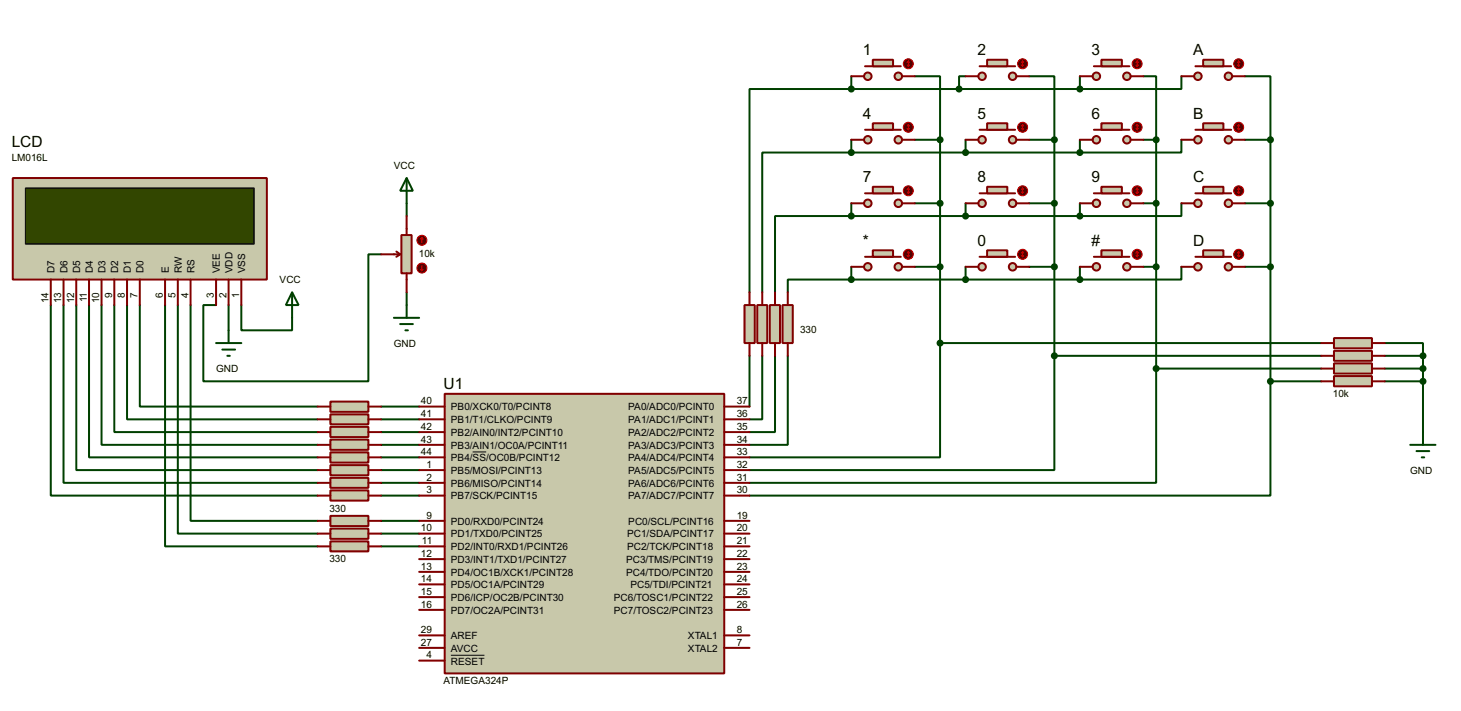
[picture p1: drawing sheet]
<svg xmlns="http://www.w3.org/2000/svg" width="292mm" height="142mm" viewBox="0 0 292 142" stroke-linecap="round" stroke-linejoin="round" font-family="sans-serif">
<g fill="none" stroke="#004000" stroke-width=".4">
<path d="M170.2 17.8h-20.3v40.7M170.2 17.8h45.7M170.2 15.3v2.5M182.9 15.3h5.1v12.7M193.1 15.3h-1.3v2.5M205.8 15.3h5v12.7M215.9 15.3v2.5M228.6 15.3h2.6v12.7M236.2 15.3v2.5h-20.3M248.9 15.3h5.1v12.7M170.2 30.5h-17.8v28M170.2 28v2.5"/>
<path d="M170.2 30.5h45.7M182.9 28h5.1M188 28v40.6M193.1 28v2.5M205.8 28h5M210.8 28v43.2M215.9 28v2.5M228.6 28h2.6M231.2 28v45.7M236.2 28v2.5h-20.3M248.9 28h5.1M254 28v48.3"/>
<path d="M76.2 50.9h-2.5v25.4h-33v-15.3h2.5M81.3 40.7v2.5M81.3 58.5v2.5M170.2 43.2h-15.2v15.3M170.2 55.9h-12.7v2.6M170.2 40.7v2.5M170.2 53.4v2.5M170.2 43.2h45.7M170.2 55.9h45.7M182.9 40.7h5.1M182.9 53.4h5.1M193.1 40.7v2.5"/>
<path d="M193.1 53.4v2.5M205.8 40.7h5M205.8 53.4h5M215.9 40.7v2.5M215.9 53.4v2.5M228.6 40.7h2.6M228.6 53.4h2.6M236.2 40.7v2.5h-20.3M236.2 53.4v2.5h-20.3M248.9 40.7h5.1M248.9 53.4h5.1M10.2 61v38.1h53.3"/>
<path d="M12.7 61v35.6h50.8M15.3 61v33h48.2M17.8 61v30.5h45.7M20.3 61v28h43.2M22.9 61v25.4h40.6M25.4 61v22.9h38.1M28 61v20.3h35.5M33 61v48.3h30.5M35.6 61v45.7h27.9M38.1 61v43.2h25.4M45.7 61v5.1M48.3 61v5.1h10.1v-2.5"/>
<path d="M149.9 71.2v10.1M152.4 71.2v12.7h-2.5M155 71.2v15.2h-5.1M157.5 71.2v17.8h-7.6M188 68.6v22.9h-38.1M188 68.6h76.2M210.8 71.2v22.8h-60.9M210.8 71.2h53.4M231.2 73.7v22.9h-81.3M231.2 73.7h33M254 76.3v22.8h-104.1M254 76.3h10.2"/>
<path d="M276.9 68.6h7.6v2.6M276.9 71.2h7.6M276.9 73.7h7.6M276.9 76.3h7.6M284.5 71.2v15.2M76.2 81.3h7.6M76.2 83.9h7.6M76.2 86.4h7.6M76.2 89h7.6M76.2 91.5h7.6M76.2 94h7.6M76.2 96.6h7.6"/>
<path d="M76.2 99.1h7.6M76.2 104.2h7.6M76.2 106.7h7.6M76.2 109.3h7.6"/>
</g>
<path d="M88.9 78.8h55.9v55.9h-55.9z" fill="#c8c8aa" stroke="#800000" stroke-width=".4"/>
<g fill="none" stroke="#800000" stroke-width=".4">
<path d="M83.8 96.6h5.1M83.8 94h5.1M83.8 91.5h5.1M83.8 89h5.1M83.8 86.4h5.1M83.8 83.9h5.1M83.8 81.3h5.1M83.8 99.1h5.1M144.8 96.6h5.1M144.8 94h5.1M144.8 91.5h5.1M144.8 89h5.1"/>
<path d="M144.8 86.4h5.1M144.8 83.9h5.1M144.8 81.3h5.1M144.8 99.1h5.1M83.8 119.4h5.1M83.8 116.9h5.1M83.8 114.4h5.1M83.8 111.8h5.1M83.8 109.3h5.1M83.8 106.7h5.1M83.8 104.2h5.1M144.8 119.4h5.1"/>
<path d="M144.8 116.9h5.1M144.8 114.4h5.1M144.8 111.8h5.1M144.8 109.3h5.1M144.8 106.7h5.1M144.8 104.2h5.1M83.8 129.6h5.1M83.8 127.1h5.1M83.8 122h5.1M83.8 132.1h5.1M144.8 129.6h5.1M144.8 127.1h5.1"/>
<path d="M144.8 122h5.1"/>
</g>
<path d="M94.5 90.4h2.7M90.2 131h6.7" fill="none" stroke="#000" stroke-width=".2"/>
<path d="M2.6 35.6h50.8v20.3h-50.8z" fill="#c8c8aa" stroke="#800000" stroke-width=".4"/>
<path d="M5.1 37.6h45.7v11.2h-45.7z" fill="#324600" stroke="#000" stroke-width=".25"/>
<g fill="none" stroke="#800000" stroke-width=".4">
<path d="M10.2 55.9v5.1M12.7 55.9v5.1M15.3 55.9v5.1M17.8 55.9v5.1M20.3 55.9v5.1M22.9 55.9v5.1M25.4 55.9v5.1M28 55.9v5.1M33 55.9v5.1M35.6 55.9v5.1M38.1 55.9v5.1M43.2 55.9v5.1"/>
<path d="M45.7 55.9v5.1M48.3 55.9v5.1"/>
</g>
<path d="M58.4 58.5l1.3 2.5h-2.5zM58.4 58.5v5.1M43.2 68.6h5.1M44.5 69.9h2.5M45.5 71.2h.5M45.7 66.1v2.5" fill="none" stroke="#004000" stroke-width=".4"/>
<path d="M80.3 47h2v7.7h-2z" fill="#c8c8aa" stroke="#800000" stroke-width=".4"/>
<path d="M76.2 50.9h3.8M79.3 50.3l.7 .6M80 50.9l-.7 .5M81.3 43.2v3.8M81.3 54.7v3.8" fill="none" stroke="#800000" stroke-width=".4"/>
<circle cx="84.3" cy="48.1" r="1" fill="#400000" stroke="#f00" stroke-width=".2"/>
<path d="M84.4 47.6l.2 .2M84.4 47.6l-.3 .2M84.4 47.6v1" fill="none" stroke="#f00" stroke-width=".2"/>
<circle cx="84.3" cy="53.6" r="1" fill="#400000" stroke="#f00" stroke-width=".2"/>
<path d="M84.1 53.9l.3 .3M84.4 53.1v1.1M84.6 53.9l-.2 .3" fill="none" stroke="#f00" stroke-width=".2"/>
<path d="M81.3 35.6l1.3 2.6h-2.6zM81.3 35.6v5.1M78.8 63.6h5M80 64.8h2.6M81.1 66.1h.5M81.3 61v2.6" fill="none" stroke="#004000" stroke-width=".4"/>
<path d="M66.1 80.3h7.6v2.1h-7.6z" fill="#c8c8aa" stroke="#800000" stroke-width=".4"/>
<path d="M63.5 81.3h2.6M73.7 81.3h2.5" fill="none" stroke="#800000" stroke-width=".4"/>
<path d="M66.1 82.9h7.6v2h-7.6z" fill="#c8c8aa" stroke="#800000" stroke-width=".4"/>
<path d="M63.5 83.9h2.6M73.7 83.9h2.5" fill="none" stroke="#800000" stroke-width=".4"/>
<path d="M66.1 85.4h7.6v2h-7.6z" fill="#c8c8aa" stroke="#800000" stroke-width=".4"/>
<path d="M63.5 86.4h2.6M73.7 86.4h2.5" fill="none" stroke="#800000" stroke-width=".4"/>
<path d="M66.1 87.9h7.6v2.1h-7.6z" fill="#c8c8aa" stroke="#800000" stroke-width=".4"/>
<path d="M63.5 89h2.6M73.7 89h2.5" fill="none" stroke="#800000" stroke-width=".4"/>
<path d="M66.1 90.5h7.6v2h-7.6z" fill="#c8c8aa" stroke="#800000" stroke-width=".4"/>
<path d="M63.5 91.5h2.6M73.7 91.5h2.5" fill="none" stroke="#800000" stroke-width=".4"/>
<path d="M66.1 93h7.6v2.1h-7.6z" fill="#c8c8aa" stroke="#800000" stroke-width=".4"/>
<path d="M63.5 94h2.6M73.7 94h2.5" fill="none" stroke="#800000" stroke-width=".4"/>
<path d="M66.1 95.6h7.6v2h-7.6z" fill="#c8c8aa" stroke="#800000" stroke-width=".4"/>
<path d="M63.5 96.6h2.6M73.7 96.6h2.5" fill="none" stroke="#800000" stroke-width=".4"/>
<path d="M66.1 98.1h7.6v2h-7.6z" fill="#c8c8aa" stroke="#800000" stroke-width=".4"/>
<path d="M63.5 99.1h2.6M73.7 99.1h2.5" fill="none" stroke="#800000" stroke-width=".4"/>
<path d="M66.1 103.2h7.6v2h-7.6z" fill="#c8c8aa" stroke="#800000" stroke-width=".4"/>
<path d="M63.5 104.2h2.6M73.7 104.2h2.5" fill="none" stroke="#800000" stroke-width=".4"/>
<path d="M66.1 105.7h7.6v2.1h-7.6z" fill="#c8c8aa" stroke="#800000" stroke-width=".4"/>
<path d="M63.5 106.7h2.6M73.7 106.7h2.5" fill="none" stroke="#800000" stroke-width=".4"/>
<path d="M66.1 108.3h7.6v2h-7.6z" fill="#c8c8aa" stroke="#800000" stroke-width=".4"/>
<path d="M63.5 109.3h2.6M73.7 109.3h2.5" fill="none" stroke="#800000" stroke-width=".4"/>
<g fill="#c8c8aa" stroke="#800000" stroke-width=".4">
<circle cx="179.6" cy="15.3" r=".75"/>
<circle cx="173.5" cy="15.3" r=".75"/>
</g>
<path d="M173 13.3h7.1" fill="none" stroke="#800000" stroke-width=".4"/>
<path d="M174.5 12h4.1v1.3h-4.1z" fill="#c8c8aa" stroke="#800000" stroke-width=".4"/>
<path d="M170.2 15.3h2.5M180.4 15.3h2.5" fill="none" stroke="#800000" stroke-width=".4"/>
<circle cx="181.6" cy="12.8" r="1" fill="#400000" stroke="#f00" stroke-width=".2"/>
<path d="M181.4 13l.2 .3M181.6 12.2v1.1M181.6 12.2l-.2 .3M181.6 12.2l.3 .3M181.9 13l-.3 .3" fill="none" stroke="#f00" stroke-width=".2"/>
<g fill="#c8c8aa" stroke="#800000" stroke-width=".4">
<circle cx="202.4" cy="15.3" r=".75"/>
<circle cx="196.3" cy="15.3" r=".75"/>
</g>
<path d="M195.9 13.3h7.1" fill="none" stroke="#800000" stroke-width=".4"/>
<path d="M197.4 12h4v1.3h-4z" fill="#c8c8aa" stroke="#800000" stroke-width=".4"/>
<path d="M193.1 15.3h2.5M203.2 15.3h2.6" fill="none" stroke="#800000" stroke-width=".4"/>
<circle cx="204.4" cy="12.8" r="1" fill="#400000" stroke="#f00" stroke-width=".2"/>
<path d="M204.2 13l.3 .3M204.5 12.2v1.1M204.5 12.2l-.3 .3M204.5 12.2l.2 .3M204.7 13l-.2 .3" fill="none" stroke="#f00" stroke-width=".2"/>
<g fill="#c8c8aa" stroke="#800000" stroke-width=".4">
<circle cx="225.3" cy="15.3" r=".75"/>
<circle cx="219.2" cy="15.3" r=".75"/>
</g>
<path d="M218.7 13.3h7.1" fill="none" stroke="#800000" stroke-width=".4"/>
<path d="M220.2 12h4.1v1.3h-4.1z" fill="#c8c8aa" stroke="#800000" stroke-width=".4"/>
<path d="M215.9 15.3h2.6M226.1 15.3h2.5" fill="none" stroke="#800000" stroke-width=".4"/>
<circle cx="227.3" cy="12.8" r="1" fill="#400000" stroke="#f00" stroke-width=".2"/>
<path d="M227.1 13l.3 .3M227.4 12.2v1.1M227.4 12.2l-.3 .3M227.4 12.2l.2 .3M227.6 13l-.2 .3" fill="none" stroke="#f00" stroke-width=".2"/>
<g fill="#c8c8aa" stroke="#800000" stroke-width=".4">
<circle cx="245.6" cy="15.3" r=".75"/>
<circle cx="239.5" cy="15.3" r=".75"/>
</g>
<path d="M239 13.3h7.2" fill="none" stroke="#800000" stroke-width=".4"/>
<path d="M240.6 12h4v1.3h-4z" fill="#c8c8aa" stroke="#800000" stroke-width=".4"/>
<path d="M236.2 15.3h2.6M246.4 15.3h2.5" fill="none" stroke="#800000" stroke-width=".4"/>
<circle cx="247.6" cy="12.8" r="1" fill="#400000" stroke="#f00" stroke-width=".2"/>
<path d="M247.4 13l.3 .3M247.7 12.2v1.1M247.7 12.2l-.3 .3M247.7 12.2l.2 .3M247.9 13l-.2 .3" fill="none" stroke="#f00" stroke-width=".2"/>
<g fill="#c8c8aa" stroke="#800000" stroke-width=".4">
<circle cx="179.6" cy="28" r=".75"/>
<circle cx="173.5" cy="28" r=".75"/>
</g>
<path d="M173 26h7.1" fill="none" stroke="#800000" stroke-width=".4"/>
<path d="M174.5 24.7h4.1v1.3h-4.1z" fill="#c8c8aa" stroke="#800000" stroke-width=".4"/>
<path d="M170.2 28h2.5M180.4 28h2.5" fill="none" stroke="#800000" stroke-width=".4"/>
<circle cx="181.6" cy="25.5" r="1" fill="#400000" stroke="#f00" stroke-width=".2"/>
<path d="M181.4 25.7l.2 .3M181.6 24.9v1.1M181.6 24.9l-.2 .3M181.6 24.9l.3 .3M181.9 25.7l-.3 .3" fill="none" stroke="#f00" stroke-width=".2"/>
<g fill="#c8c8aa" stroke="#800000" stroke-width=".4">
<circle cx="202.4" cy="28" r=".75"/>
<circle cx="196.3" cy="28" r=".75"/>
</g>
<path d="M195.9 26h7.1" fill="none" stroke="#800000" stroke-width=".4"/>
<path d="M197.4 24.7h4v1.3h-4z" fill="#c8c8aa" stroke="#800000" stroke-width=".4"/>
<path d="M193.1 28h2.5M203.2 28h2.6" fill="none" stroke="#800000" stroke-width=".4"/>
<circle cx="204.4" cy="25.5" r="1" fill="#400000" stroke="#f00" stroke-width=".2"/>
<path d="M204.2 25.7l.3 .3M204.5 24.9v1.1M204.5 24.9l-.3 .3M204.5 24.9l.2 .3M204.7 25.7l-.2 .3" fill="none" stroke="#f00" stroke-width=".2"/>
<g fill="#c8c8aa" stroke="#800000" stroke-width=".4">
<circle cx="225.3" cy="28" r=".75"/>
<circle cx="219.2" cy="28" r=".75"/>
</g>
<path d="M218.7 26h7.1" fill="none" stroke="#800000" stroke-width=".4"/>
<path d="M220.2 24.7h4.1v1.3h-4.1z" fill="#c8c8aa" stroke="#800000" stroke-width=".4"/>
<path d="M215.9 28h2.6M226.1 28h2.5" fill="none" stroke="#800000" stroke-width=".4"/>
<circle cx="227.3" cy="25.5" r="1" fill="#400000" stroke="#f00" stroke-width=".2"/>
<path d="M227.1 25.7l.3 .3M227.4 24.9v1.1M227.4 24.9l-.3 .3M227.4 24.9l.2 .3M227.6 25.7l-.2 .3" fill="none" stroke="#f00" stroke-width=".2"/>
<g fill="#c8c8aa" stroke="#800000" stroke-width=".4">
<circle cx="245.6" cy="28" r=".75"/>
<circle cx="239.5" cy="28" r=".75"/>
</g>
<path d="M239 26h7.2" fill="none" stroke="#800000" stroke-width=".4"/>
<path d="M240.6 24.7h4v1.3h-4z" fill="#c8c8aa" stroke="#800000" stroke-width=".4"/>
<path d="M236.2 28h2.6M246.4 28h2.5" fill="none" stroke="#800000" stroke-width=".4"/>
<circle cx="247.6" cy="25.5" r="1" fill="#400000" stroke="#f00" stroke-width=".2"/>
<path d="M247.4 25.7l.3 .3M247.7 24.9v1.1M247.7 24.9l-.3 .3M247.7 24.9l.2 .3M247.9 25.7l-.2 .3" fill="none" stroke="#f00" stroke-width=".2"/>
<g fill="#c8c8aa" stroke="#800000" stroke-width=".4">
<circle cx="179.6" cy="40.7" r=".75"/>
<circle cx="173.5" cy="40.7" r=".75"/>
</g>
<path d="M173 38.7h7.1" fill="none" stroke="#800000" stroke-width=".4"/>
<path d="M174.5 37.4h4.1v1.3h-4.1z" fill="#c8c8aa" stroke="#800000" stroke-width=".4"/>
<path d="M170.2 40.7h2.5M180.4 40.7h2.5" fill="none" stroke="#800000" stroke-width=".4"/>
<circle cx="181.6" cy="38.2" r="1" fill="#400000" stroke="#f00" stroke-width=".2"/>
<path d="M181.4 38.4l.2 .3M181.6 37.6v1.1M181.6 37.6l-.2 .3M181.6 37.6l.3 .3M181.9 38.4l-.3 .3" fill="none" stroke="#f00" stroke-width=".2"/>
<g fill="#c8c8aa" stroke="#800000" stroke-width=".4">
<circle cx="202.4" cy="40.7" r=".75"/>
<circle cx="196.3" cy="40.7" r=".75"/>
</g>
<path d="M195.9 38.7h7.1" fill="none" stroke="#800000" stroke-width=".4"/>
<path d="M197.4 37.4h4v1.3h-4z" fill="#c8c8aa" stroke="#800000" stroke-width=".4"/>
<path d="M193.1 40.7h2.5M203.2 40.7h2.6" fill="none" stroke="#800000" stroke-width=".4"/>
<circle cx="204.4" cy="38.2" r="1" fill="#400000" stroke="#f00" stroke-width=".2"/>
<path d="M204.2 38.4l.3 .3M204.5 37.6v1.1M204.5 37.6l-.3 .3M204.5 37.6l.2 .3M204.7 38.4l-.2 .3" fill="none" stroke="#f00" stroke-width=".2"/>
<g fill="#c8c8aa" stroke="#800000" stroke-width=".4">
<circle cx="225.3" cy="40.7" r=".75"/>
<circle cx="219.2" cy="40.7" r=".75"/>
</g>
<path d="M218.7 38.7h7.1" fill="none" stroke="#800000" stroke-width=".4"/>
<path d="M220.2 37.4h4.1v1.3h-4.1z" fill="#c8c8aa" stroke="#800000" stroke-width=".4"/>
<path d="M215.9 40.7h2.6M226.1 40.7h2.5" fill="none" stroke="#800000" stroke-width=".4"/>
<circle cx="227.3" cy="38.2" r="1" fill="#400000" stroke="#f00" stroke-width=".2"/>
<path d="M227.1 38.4l.3 .3M227.4 37.6v1.1M227.4 37.6l-.3 .3M227.4 37.6l.2 .3M227.6 38.4l-.2 .3" fill="none" stroke="#f00" stroke-width=".2"/>
<g fill="#c8c8aa" stroke="#800000" stroke-width=".4">
<circle cx="245.6" cy="40.7" r=".75"/>
<circle cx="239.5" cy="40.7" r=".75"/>
</g>
<path d="M239 38.7h7.2" fill="none" stroke="#800000" stroke-width=".4"/>
<path d="M240.6 37.4h4v1.3h-4z" fill="#c8c8aa" stroke="#800000" stroke-width=".4"/>
<path d="M236.2 40.7h2.6M246.4 40.7h2.5" fill="none" stroke="#800000" stroke-width=".4"/>
<circle cx="247.6" cy="38.2" r="1" fill="#400000" stroke="#f00" stroke-width=".2"/>
<path d="M247.4 38.4l.3 .3M247.7 37.6v1.1M247.7 37.6l-.3 .3M247.7 37.6l.2 .3M247.9 38.4l-.2 .3" fill="none" stroke="#f00" stroke-width=".2"/>
<g fill="#c8c8aa" stroke="#800000" stroke-width=".4">
<circle cx="179.6" cy="53.4" r=".75"/>
<circle cx="173.5" cy="53.4" r=".75"/>
</g>
<path d="M173 51.4h7.1" fill="none" stroke="#800000" stroke-width=".4"/>
<path d="M174.5 50.1h4.1v1.3h-4.1z" fill="#c8c8aa" stroke="#800000" stroke-width=".4"/>
<path d="M170.2 53.4h2.5M180.4 53.4h2.5" fill="none" stroke="#800000" stroke-width=".4"/>
<circle cx="181.6" cy="50.9" r="1" fill="#400000" stroke="#f00" stroke-width=".2"/>
<path d="M181.4 51.1l.2 .3M181.6 50.3v1.1M181.6 50.3l-.2 .3M181.6 50.3l.3 .3M181.9 51.1l-.3 .3" fill="none" stroke="#f00" stroke-width=".2"/>
<g fill="#c8c8aa" stroke="#800000" stroke-width=".4">
<circle cx="202.4" cy="53.4" r=".75"/>
<circle cx="196.3" cy="53.4" r=".75"/>
</g>
<path d="M195.9 51.4h7.1" fill="none" stroke="#800000" stroke-width=".4"/>
<path d="M197.4 50.1h4v1.3h-4z" fill="#c8c8aa" stroke="#800000" stroke-width=".4"/>
<path d="M193.1 53.4h2.5M203.2 53.4h2.6" fill="none" stroke="#800000" stroke-width=".4"/>
<circle cx="204.4" cy="50.9" r="1" fill="#400000" stroke="#f00" stroke-width=".2"/>
<path d="M204.2 51.1l.3 .3M204.5 50.3v1.1M204.5 50.3l-.3 .3M204.5 50.3l.2 .3M204.7 51.1l-.2 .3" fill="none" stroke="#f00" stroke-width=".2"/>
<g fill="#c8c8aa" stroke="#800000" stroke-width=".4">
<circle cx="225.3" cy="53.4" r=".75"/>
<circle cx="219.2" cy="53.4" r=".75"/>
</g>
<path d="M218.7 51.4h7.1" fill="none" stroke="#800000" stroke-width=".4"/>
<path d="M220.2 50.1h4.1v1.3h-4.1z" fill="#c8c8aa" stroke="#800000" stroke-width=".4"/>
<path d="M215.9 53.4h2.6M226.1 53.4h2.5" fill="none" stroke="#800000" stroke-width=".4"/>
<circle cx="227.3" cy="50.9" r="1" fill="#400000" stroke="#f00" stroke-width=".2"/>
<path d="M227.1 51.1l.3 .3M227.4 50.3v1.1M227.4 50.3l-.3 .3M227.4 50.3l.2 .3M227.6 51.1l-.2 .3" fill="none" stroke="#f00" stroke-width=".2"/>
<g fill="#c8c8aa" stroke="#800000" stroke-width=".4">
<circle cx="245.6" cy="53.4" r=".75"/>
<circle cx="239.5" cy="53.4" r=".75"/>
</g>
<path d="M239 51.4h7.2" fill="none" stroke="#800000" stroke-width=".4"/>
<path d="M240.6 50.1h4v1.3h-4z" fill="#c8c8aa" stroke="#800000" stroke-width=".4"/>
<path d="M236.2 53.4h2.6M246.4 53.4h2.5" fill="none" stroke="#800000" stroke-width=".4"/>
<circle cx="247.6" cy="50.9" r="1" fill="#400000" stroke="#f00" stroke-width=".2"/>
<path d="M247.4 51.1l.3 .3M247.7 50.3v1.1M247.7 50.3l-.3 .3M247.7 50.3l.2 .3M247.9 51.1l-.2 .3" fill="none" stroke="#f00" stroke-width=".2"/>
<g fill="#004000" stroke="#004000" stroke-width=".4">
<circle cx="191.7" cy="17.8" r=".5"/>
<circle cx="215.9" cy="17.8" r=".5"/>
</g>
<path d="M148.9 61h2v7.6h-2z" fill="#c8c8aa" stroke="#800000" stroke-width=".4"/>
<path d="M149.9 58.5v2.5M149.9 68.6v2.6" fill="none" stroke="#800000" stroke-width=".4"/>
<circle cx="170.2" cy="17.8" r=".5" fill="#004000" stroke="#004000" stroke-width=".4"/>
<path d="M151.4 61h2v7.6h-2z" fill="#c8c8aa" stroke="#800000" stroke-width=".4"/>
<path d="M152.4 58.5v2.5M152.4 68.6v2.6" fill="none" stroke="#800000" stroke-width=".4"/>
<path d="M153.9 61h2.1v7.6h-2.1z" fill="#c8c8aa" stroke="#800000" stroke-width=".4"/>
<path d="M155 58.5v2.5M155 68.6v2.6" fill="none" stroke="#800000" stroke-width=".4"/>
<path d="M156.5 61h2v7.6h-2z" fill="#c8c8aa" stroke="#800000" stroke-width=".4"/>
<path d="M157.5 58.5v2.5M157.5 68.6v2.6" fill="none" stroke="#800000" stroke-width=".4"/>
<g fill="#004000" stroke="#004000" stroke-width=".4">
<circle cx="170.2" cy="30.5" r=".5"/>
<circle cx="193" cy="30.5" r=".5"/>
<circle cx="215.9" cy="30.5" r=".5"/>
<circle cx="170.2" cy="43.2" r=".5"/>
<circle cx="193" cy="43.2" r=".5"/>
<circle cx="215.9" cy="43.2" r=".5"/>
<circle cx="170.2" cy="55.9" r=".5"/>
<circle cx="193" cy="55.9" r=".5"/>
<circle cx="215.9" cy="55.9" r=".5"/>
<circle cx="254" cy="28" r=".5"/>
<circle cx="254" cy="40.7" r=".5"/>
<circle cx="254" cy="53.4" r=".5"/>
<circle cx="187.9" cy="28" r=".5"/>
<circle cx="187.9" cy="40.7" r=".5"/>
<circle cx="187.9" cy="53.4" r=".5"/>
<circle cx="210.8" cy="28" r=".5"/>
<circle cx="210.8" cy="40.7" r=".5"/>
<circle cx="210.8" cy="53.4" r=".5"/>
<circle cx="231.1" cy="28" r=".5"/>
<circle cx="231.1" cy="40.7" r=".5"/>
<circle cx="231.1" cy="53.4" r=".5"/>
</g>
<path d="M266.7 67.6h7.6v2.1h-7.6z" fill="#c8c8aa" stroke="#800000" stroke-width=".4"/>
<path d="M264.2 68.6h2.5M274.3 68.6h2.6" fill="none" stroke="#800000" stroke-width=".4"/>
<circle cx="187.9" cy="68.6" r=".5" fill="#004000" stroke="#004000" stroke-width=".4"/>
<path d="M266.7 70.2h7.6v2h-7.6z" fill="#c8c8aa" stroke="#800000" stroke-width=".4"/>
<path d="M264.2 71.2h2.5M274.3 71.2h2.6" fill="none" stroke="#800000" stroke-width=".4"/>
<path d="M266.7 72.7h7.6v2h-7.6z" fill="#c8c8aa" stroke="#800000" stroke-width=".4"/>
<path d="M264.2 73.7h2.5M274.3 73.7h2.6" fill="none" stroke="#800000" stroke-width=".4"/>
<path d="M266.7 75.2h7.6v2.1h-7.6z" fill="#c8c8aa" stroke="#800000" stroke-width=".4"/>
<path d="M264.2 76.3h2.5M274.3 76.3h2.6" fill="none" stroke="#800000" stroke-width=".4"/>
<g fill="#004000" stroke="#004000" stroke-width=".4">
<circle cx="210.8" cy="71.2" r=".5"/>
<circle cx="231.1" cy="73.7" r=".5"/>
<circle cx="254" cy="76.3" r=".5"/>
<circle cx="284.5" cy="71.2" r=".5"/>
<circle cx="284.5" cy="73.7" r=".5"/>
<circle cx="284.5" cy="76.3" r=".5"/>
</g>
<path d="M282 89h5M283.2 90.2h2.6M284.3 91.5h.5M284.5 86.4v2.6" fill="none" stroke="#004000" stroke-width=".4"/>
<g font-size="3.1">
<text x="172.5" y="11.1">1</text>
<text x="195.4" y="11.1">2</text>
<text x="218.3" y="11.1">3</text>
<text x="238.6" y="11.1">A</text>
<text x="172.5" y="23.8">4</text>
<text x="195.4" y="23.8">5</text>
<text x="218.3" y="23.8">6</text>
<text x="238.6" y="23.8">B</text>
<text x="2.4" y="29.5">LCD</text>
<text x="172.5" y="36.5">7</text>
<text x="195.4" y="36.5">8</text>
<text x="218.3" y="36.5">9</text>
<text x="238.6" y="36.5">C</text>
<text x="172.5" y="49.2">*</text>
<text x="195.4" y="49.2">0</text>
<text x="218.3" y="49.2">#</text>
<text x="238.6" y="49.2">D</text>
<text x="88.7" y="77.9">U1</text>
</g>
<g font-size="2">
<text x="2.4" y="32.3">LM016L</text>
<text x="78.8" y="33.8">VCC</text>
<text x="83.8" y="51.3">10k</text>
<text x="10.9" y="54.7" transform="rotate(-90 10.9 54.7)">D7</text>
<text x="13.5" y="54.7" transform="rotate(-90 13.5 54.7)">D6</text>
<text x="16" y="54.7" transform="rotate(-90 16 54.7)">D5</text>
<text x="18.6" y="54.7" transform="rotate(-90 18.6 54.7)">D4</text>
<text x="21.1" y="54.7" transform="rotate(-90 21.1 54.7)">D3</text>
<text x="22.4" y="59.6" transform="rotate(-90 22.4 59.6)">9</text>
<text x="23.6" y="54.7" transform="rotate(-90 23.6 54.7)">D2</text>
<text x="25" y="59.6" transform="rotate(-90 25 59.6)">8</text>
<text x="26.2" y="54.7" transform="rotate(-90 26.2 54.7)">D1</text>
<text x="27.5" y="59.6" transform="rotate(-90 27.5 59.6)">7</text>
<text x="28.7" y="54.7" transform="rotate(-90 28.7 54.7)">D0</text>
<text x="32.6" y="59.6" transform="rotate(-90 32.6 59.6)">6</text>
<text x="33.8" y="54.7" transform="rotate(-90 33.8 54.7)">E</text>
<text x="35.1" y="59.6" transform="rotate(-90 35.1 59.6)">5</text>
<text x="36.3" y="54.7" transform="rotate(-90 36.3 54.7)">RW</text>
<text x="37.7" y="59.6" transform="rotate(-90 37.7 59.6)">4</text>
<text x="38.9" y="54.7" transform="rotate(-90 38.9 54.7)">RS</text>
<text x="42.8" y="59.6" transform="rotate(-90 42.8 59.6)">3</text>
<text x="44" y="54.7" transform="rotate(-90 44 54.7)">VEE</text>
<text x="45.3" y="59.6" transform="rotate(-90 45.3 59.6)">2</text>
<text x="46.5" y="54.7" transform="rotate(-90 46.5 54.7)">VDD</text>
<text x="47.8" y="59.6" transform="rotate(-90 47.8 59.6)">1</text>
<text x="49" y="54.7" transform="rotate(-90 49 54.7)">VSS</text>
<text x="55.9" y="56.7">VCC</text>
<text x="9.7" y="60.7" transform="rotate(-90 9.7 60.7)">14</text>
<text x="12.3" y="60.7" transform="rotate(-90 12.3 60.7)">13</text>
<text x="14.8" y="60.7" transform="rotate(-90 14.8 60.7)">12</text>
<text x="17.4" y="60.4" transform="rotate(-90 17.4 60.4)">11</text>
<text x="19.9" y="60.7" transform="rotate(-90 19.9 60.7)">10</text>
<text x="78.8" y="69.4">GND</text>
<text x="160" y="66.6">330</text>
<text x="43.2" y="74.5">GND</text>
<text x="84.1" y="83.4">41</text>
<text x="84.1" y="80.9">40</text>
<text x="90.2" y="82.1">PB0/XCK0/T0/PCINT8</text>
<text x="125.6" y="82.1">PA0/ADC0/PCINT0</text>
<text x="147.3" y="83.4">36</text>
<text x="147.3" y="80.9">37</text>
<text x="266.5" y="79.4">10k</text>
<text x="65.9" y="84.5">330</text>
<text x="65.9" y="87">330</text>
<text x="65.9" y="89.6">330</text>
<text x="84.1" y="88.5">43</text>
<text x="84.1" y="86">42</text>
<text x="90.2" y="89.7">PB3/AIN1/OC0A/PCINT11</text>
<text x="90.2" y="87.2">PB2/AIN0/INT2/PCINT10</text>
<text x="90.2" y="84.6">PB1/T1/CLKO/PCINT9</text>
<text x="125.6" y="89.7">PA3/ADC3/PCINT3</text>
<text x="125.6" y="87.2">PA2/ADC2/PCINT2</text>
<text x="125.6" y="84.6">PA1/ADC1/PCINT1</text>
<text x="147.3" y="88.5">34</text>
<text x="147.3" y="86">35</text>
<text x="65.9" y="92.1">330</text>
<text x="65.9" y="94.7">330</text>
<text x="84.1" y="91">44</text>
<text x="85.2" y="93.6">1</text>
<text x="90.2" y="94.8">PB5/MOSI/PCINT13</text>
<text x="90.2" y="92.2">PB4/SS/OC0B/PCINT12</text>
<text x="125.6" y="94.8">PA5/ADC5/PCINT5</text>
<text x="125.6" y="92.2">PA4/ADC4/PCINT4</text>
<text x="147.3" y="93.6">32</text>
<text x="147.3" y="91">33</text>
<text x="282" y="94.8">GND</text>
<text x="65.9" y="97.2">330</text>
<text x="65.9" y="99.7">330</text>
<text x="85.2" y="96.1">2</text>
<text x="85.2" y="98.7">3</text>
<text x="90.2" y="97.3">PB6/MISO/PCINT14</text>
<text x="90.2" y="99.9">PB7/SCK/PCINT15</text>
<text x="125.6" y="97.3">PA6/ADC6/PCINT6</text>
<text x="125.6" y="99.9">PA7/ADC7/PCINT7</text>
<text x="147.3" y="96.1">31</text>
<text x="147.3" y="98.7">30</text>
<text x="65.9" y="102.3">330</text>
<text x="65.9" y="107.4">330</text>
<text x="84.1" y="106.3">10</text>
<text x="85.2" y="103.7">9</text>
<text x="90.2" y="107.5">PD1/TXD0/PCINT25</text>
<text x="90.2" y="104.9">PD0/RXD0/PCINT24</text>
<text x="125.4" y="107.5">PC1/SDA/PCINT17</text>
<text x="125.6" y="104.9">PC0/SCL/PCINT16</text>
<text x="147.3" y="106.3">20</text>
<text x="147.3" y="103.7">19</text>
<text x="65.9" y="109.9">330</text>
<text x="65.9" y="112.4">330</text>
<text x="84.1" y="113.9">13</text>
<text x="84.1" y="111.4">12</text>
<text x="84.4" y="108.8">11</text>
<text x="90.2" y="112.6">PD3/INT1/TXD1/PCINT27</text>
<text x="90.2" y="110">PD2/INT0/RXD1/PCINT26</text>
<text x="125.2" y="112.6">PC3/TMS/PCINT19</text>
<text x="125.4" y="110">PC2/TCK/PCINT18</text>
<text x="147.3" y="113.9">23</text>
<text x="147.3" y="111.4">22</text>
<text x="147.3" y="108.8">21</text>
<text x="84.1" y="119">15</text>
<text x="84.1" y="116.4">14</text>
<text x="90.2" y="117.6">PD5/OC1A/PCINT29</text>
<text x="90.2" y="115.1">PD4/OC1B/XCK1/PCINT28</text>
<text x="125.2" y="115.1">PC4/TDO/PCINT20</text>
<text x="126.1" y="117.6">PC5/TDI/PCINT21</text>
<text x="147.3" y="119">25</text>
<text x="147.3" y="116.4">24</text>
<text x="84.1" y="121.5">16</text>
<text x="90.2" y="120.2">PD6/ICP/OC2B/PCINT30</text>
<text x="90.2" y="122.7">PD7/OC2A/PCINT31</text>
<text x="122.7" y="120.2">PC6/TOSC1/PCINT22</text>
<text x="122.7" y="122.7">PC7/TOSC2/PCINT23</text>
<text x="147.3" y="121.5">26</text>
<text x="84.1" y="129.1">27</text>
<text x="84.1" y="126.6">29</text>
<text x="85.2" y="131.7">4</text>
<text x="90.2" y="130.3">AVCC</text>
<text x="90.2" y="127.8">AREF</text>
<text x="137.5" y="127.8">XTAL1</text>
<text x="137.5" y="130.3">XTAL2</text>
<text x="147.3" y="126.6">8</text>
<text x="147.3" y="129.1">7</text>
<text x="88.7" y="136.8">ATMEGA324P</text>
<text x="90.2" y="132.9">RESET</text>
</g>
</svg>
